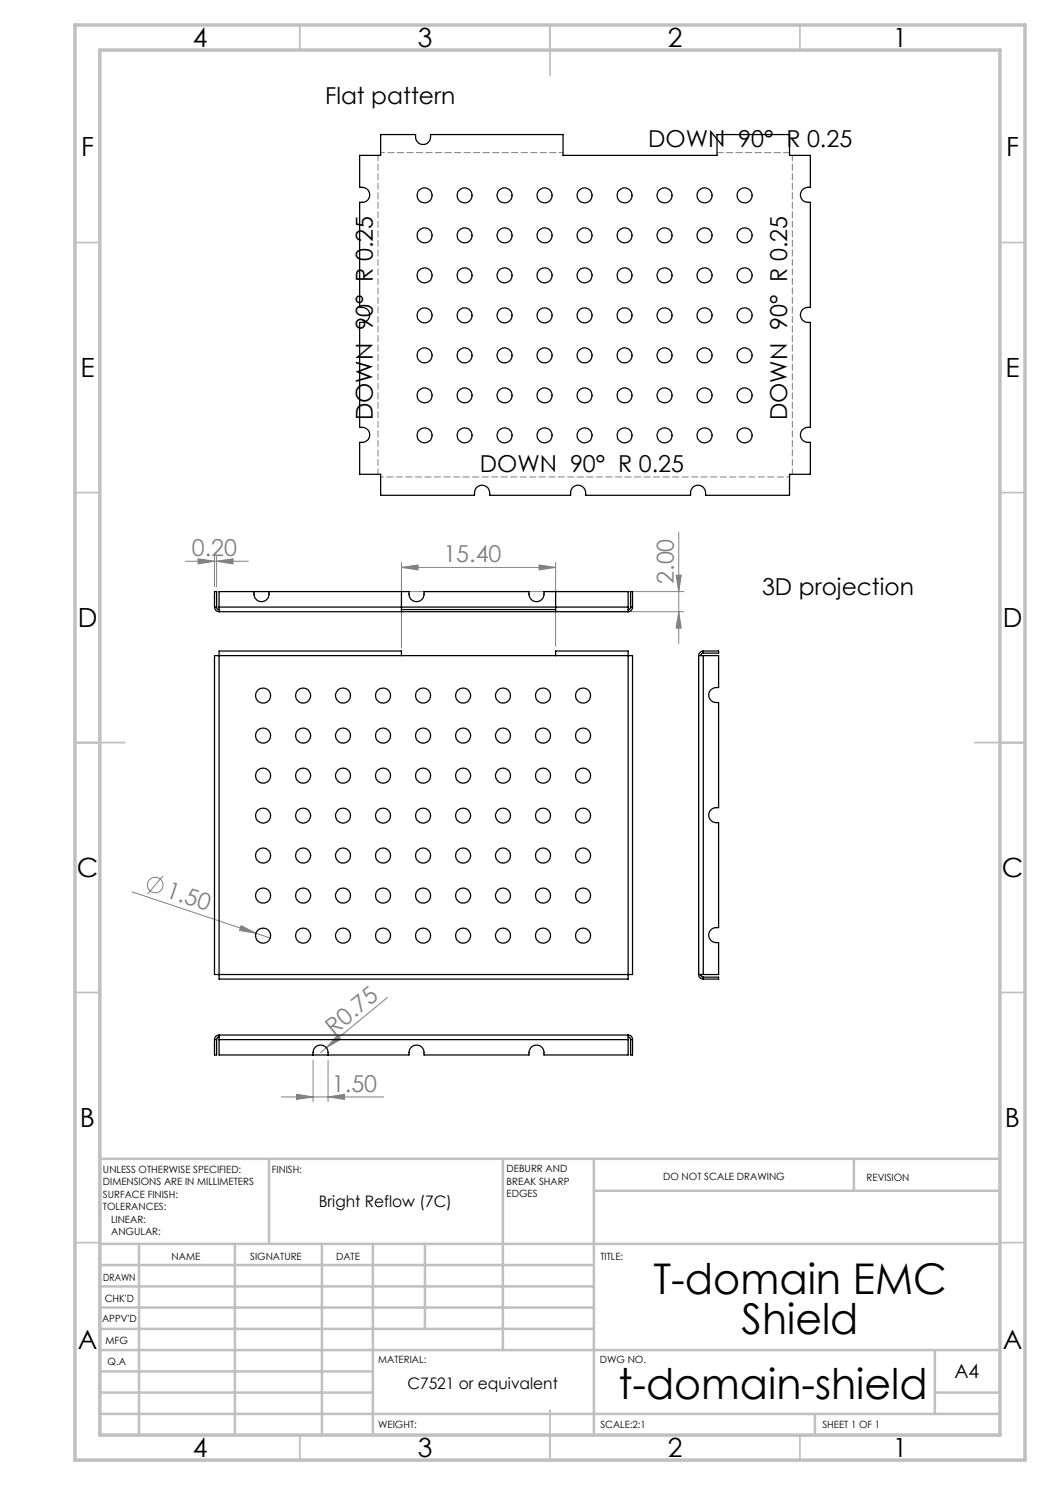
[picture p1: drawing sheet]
<svg xmlns="http://www.w3.org/2000/svg" width="210mm" height="297mm" viewBox="0 0 210 297" stroke-linecap="round" stroke-linejoin="round" font-family="sans-serif">
<g fill="none" stroke="#808080" stroke-width=".2">
<path d="M37.1 112.3h12.6M39.6 111.8l3.3 .5-3.3 .5zM42.9 111.3v6M43.3 112.3l3.3-.5v1zM43.3 111.3v6M80.3 113.5l3.3-.5v1zM80.3 112.5v17.1M80.3 113.5h30.8M81.3 118.3h55.4M107.8 113l3.3 .5-3.3 .5zM111.1 112.5v16.7M135.2 115h1l-.5 3.3z"/>
<path d="M135.7 106.5v22.2M112.1 122.3h24.6M135.7 122.3l.5 3.3h-1zM26.4 178.4l24.8 8.3M32.6 175.2l-3.1 3.6M48.2 185.1l3 1.6-3.3-.6zM51.2 186.7l2.8 .9M77.5 199.5l-12.2 10M56.3 219.4h20.4M59.3 218.9l3.3 .5-3.3 .5zM62.6 212v8.4M65.3 209.5l-1.2 1"/>
<path d="M65.6 219.4l3.3-.5v1zM65.6 212v8.4M67.5 207.1l.7 .8-2.9 1.6z"/>
<circle cx="31.1" cy="177" r="1.56"/>
</g>
<path d="M75.6 31.1v63.8M158.5 94.9v-63.8" fill="none" stroke="#808080" stroke-width=".2" stroke-dasharray="1.3 .6" stroke-dashoffset=".2"/>
<path d="M76.1 95.4h81.8" fill="none" stroke="#808080" stroke-width=".2" stroke-dasharray="1.3 .6" stroke-dashoffset=".7"/>
<path d="M157.9 30.5h-14.5" fill="none" stroke="#808080" stroke-width=".2" stroke-dasharray="1.3 .6" stroke-dashoffset=".1"/>
<path d="M112.6 30.5h-36.5" fill="none" stroke="#808080" stroke-width=".2" stroke-dasharray="1.3 .6" stroke-dashoffset=".5"/>
<g fill="none" stroke="#c0c0c0" stroke-width=".35">
<path d="M60 5v5M110 5v10M160 5v5M15 48.5h5M200 48.5h5M15 98.5h5M200 98.5h5M15 148.5h10M195 148.5h10M15 198.5h5M200 198.5h5M15 248.5h5"/>
<path d="M200 248.5h5M60 287v5M110 282v10M160 287v5"/>
</g>
<g fill="none" stroke="#c0c0c0" stroke-width=".5">
<path d="M53.8 231.8v17M100.6 231.8v38.2M118.8 231.8v55.2M118.8 238.2h81.2M170.8 231.8v6.4M200 231.8h-180v55.2M20 248.8h180M20 257.3h98.8M20 253h98.8M27.8 248.8v38.2M47 248.8v38.2M64.4 248.8v38.2"/>
<path d="M74.6 248.8v38.2M85 248.8v17M20 265.8h98.8M20 261.5h98.8M20 278.5h54.6M20 274.3h54.6M20 270h180M187 278.5h13M187 270v12.8M20 282.8h180M163 282.8v4.2"/>
</g>
<path d="M15 5h190v287h-190zM20 10h180v277h-180z" fill="none" stroke="#c0c0c0" stroke-width=".7"/>
<g fill="#808080">
<path d="M48.2 185.1l3 1.6-3.3-.6z"/>
<path d="M67.5 207.1l.7 .8-2.9 1.6z"/>
<path d="M80.3 113.5l3.3-.5v1zM107.8 113l3.3 .5-3.3 .5z"/>
<path d="M39.6 111.8l3.3 .5-3.3 .5zM43.3 112.3l3.3-.5v1z"/>
<path d="M135.7 122.3l.5 3.3h-1zM135.2 115h1l-.5 3.3z"/>
<path d="M59.3 218.9l3.3 .5-3.3 .5zM65.6 219.4l3.3-.5v1z"/>
</g>
<g fill="none" stroke="#000" stroke-width=".25">
<path d="M71.9 31.1h4.2v-4.2h7a1.56 1.56 0 0 0 1.5 2 1.56 1.56 0 0 0 1.5-2h26.5v4.2h30.8v-4.2h14.5v4.2h4.2v6.4a1.56 1.56 0 0 0-2 1.5 1.56 1.56 0 0 0 2 1.5v21a1.56 1.56 0 0 0-2 1.5 1.56 1.56 0 0 0 2 1.5v21a1.56 1.56 0 0 0-2 1.5 1.56 1.56 0 0 0 2 1.5v6.4h-4.2v4.2h-16.8a1.57 1.57 0 0 0-1.5-2.1 1.57 1.57 0 0 0-1.5 2.1h-21a1.57 1.57 0 0 0-1.5-2.1 1.57 1.57 0 0 0-1.5 2.1h-16.2a1.58 1.58 0 0 0-1.5-2.1 1.58 1.58 0 0 0-1.5 2.1h-18.8v-4.2h-4.2v-6.4a1.57 1.57 0 0 0 2.1-1.5 1.57 1.57 0 0 0-2.1-1.5v-21a1.57 1.57 0 0 0 2.1-1.5 1.57 1.57 0 0 0-2.1-1.5v-21a1.57 1.57 0 0 0 2.1-1.5 1.57 1.57 0 0 0-2.1-1.5zM50.8 118.3a1.56 1.56 0 0 0 1.5 2 1.56 1.56 0 0 0 1.5-2M80.3 118.3v4M111.1 118.3v4M42.9 121.4a.97 .97 0 0 0 .9 .9M42.9 121.4v-3.1h.4v3.1M42.9 121.4h.4M43.3 121.4l.2 .4 .3 .1M43.8 131.1v-.9h36.5v.9M43.8 131.1h-.9v63.8h.9M43.8 121.4v.9M43.8 121.4v-3.1h38a1.56 1.56 0 0 0 1.5 2 1.56 1.56 0 0 0 1.5-2h21a1.56 1.56 0 0 0 1.5 2 1.56 1.56 0 0 0 1.5-2h16.8v3.1"/>
<path d="M43.8 131.1h81.8M43.8 131.1v63.8M43.8 121.4h81.8M43.8 122.3h81.8M80.3 121.9h30.8M111.1 131.1v-.9h14.5v.9M125.6 131.1h.9v63.8h-.9M125.6 121.4v.9M125.6 131.1v63.8M126.1 121.4l-.1 .4-.4 .1M126.1 121.4v-3.1h.4v3.1M126.1 121.4h.4"/>
<path d="M126.5 121.4a.9 .9 0 0 1-.9 .9M139.7 131.1h1M139.7 131.1v63.8M140.7 131.1h3v6.4a1.56 1.56 0 0 0-2 1.5 1.56 1.56 0 0 0 2 1.5v21a1.56 1.56 0 0 0-2 1.5 1.56 1.56 0 0 0 2 1.5v21a1.56 1.56 0 0 0-2 1.5 1.56 1.56 0 0 0 2 1.5v6.4h-3M140.7 130.2a.97 .97 0 0 0-1 .9M140.7 130.6l-.3 .1-.3 .4M140.7 130.2h3v.4h-3M140.7 130.2v.4M140.7 131.1v63.8M43.8 194.9v.9h81.8v-.9M43.8 194.9h81.8M139.7 194.9h1"/>
<path d="M139.7 194.9a.97 .97 0 0 0 1 .9M140.1 194.9l.1 .2 .5 .3M140.7 195.4h3v.4h-3M140.7 195.4v.4M42.9 207.9v3.1h.4v-3.1M42.9 207.9h.4M43.8 207.9v3.1h38a1.56 1.56 0 0 1 1.5-2 1.56 1.56 0 0 1 1.5 2h21a1.56 1.56 0 0 1 1.5-2 1.56 1.56 0 0 1 1.5 2h16.8v-3.1M43.8 207v.9M43.8 207a.9 .9 0 0 0-.9 .9M43.8 207.4a.49 .49 0 0 0-.5 .5M43.8 207.9h81.8M43.8 207h81.8"/>
<path d="M62.6 211a1.56 1.56 0 0 1 1.5-2 1.56 1.56 0 0 1 1.5 2M125.6 207v.9M125.6 207a.85 .85 0 0 1 .9 .9M125.6 207.4a.49 .49 0 0 1 .5 .5M126.1 207.9v3.1h.4v-3.1M126.1 207.9h.4"/>
<circle cx="84.9" cy="39.1" r="1.51"/>
<circle cx="92.9" cy="39.1" r="1.49"/>
<circle cx="100.9" cy="39.1" r="1.51"/>
<circle cx="108.9" cy="39.1" r="1.51"/>
<circle cx="116.9" cy="39.1" r="1.51"/>
<circle cx="124.9" cy="39.1" r="1.49"/>
<circle cx="132.9" cy="39.1" r="1.51"/>
<circle cx="140.9" cy="39.1" r="1.51"/>
<circle cx="148.9" cy="39.1" r="1.51"/>
<circle cx="84.9" cy="55.1" r="1.51"/>
<circle cx="84.9" cy="47.1" r="1.5"/>
<circle cx="92.9" cy="55.1" r="1.49"/>
<circle cx="92.9" cy="47.1" r="1.48"/>
<circle cx="100.9" cy="55.1" r="1.51"/>
<circle cx="100.9" cy="47.1" r="1.5"/>
<circle cx="108.9" cy="55.1" r="1.51"/>
<circle cx="108.9" cy="47.1" r="1.5"/>
<circle cx="116.9" cy="55.1" r="1.51"/>
<circle cx="116.9" cy="47.1" r="1.5"/>
<circle cx="124.9" cy="55.1" r="1.49"/>
<circle cx="124.9" cy="47.1" r="1.48"/>
<circle cx="132.9" cy="55.1" r="1.51"/>
<circle cx="132.9" cy="47.1" r="1.5"/>
<circle cx="140.9" cy="55.1" r="1.51"/>
<circle cx="140.9" cy="47.1" r="1.5"/>
<circle cx="148.9" cy="55.1" r="1.51"/>
<circle cx="148.9" cy="47.1" r="1.5"/>
<circle cx="84.9" cy="63.1" r="1.51"/>
<circle cx="84.9" cy="71.1" r="1.51"/>
<circle cx="84.9" cy="79.1" r="1.5"/>
<circle cx="92.9" cy="63.1" r="1.49"/>
<circle cx="92.9" cy="71.1" r="1.49"/>
<circle cx="92.9" cy="79.1" r="1.48"/>
<circle cx="100.9" cy="63.1" r="1.51"/>
<circle cx="100.9" cy="71.1" r="1.51"/>
<circle cx="100.9" cy="79.1" r="1.5"/>
<circle cx="108.9" cy="71.1" r="1.51"/>
<circle cx="108.9" cy="63.1" r="1.51"/>
<circle cx="108.9" cy="79.1" r="1.5"/>
<circle cx="116.9" cy="63.1" r="1.51"/>
<circle cx="116.9" cy="71.1" r="1.51"/>
<circle cx="116.9" cy="79.1" r="1.5"/>
<circle cx="124.9" cy="63.1" r="1.49"/>
<circle cx="124.9" cy="71.1" r="1.49"/>
<circle cx="124.9" cy="79.1" r="1.48"/>
<circle cx="132.9" cy="63.1" r="1.51"/>
<circle cx="132.9" cy="71.1" r="1.51"/>
<circle cx="132.9" cy="79.1" r="1.5"/>
<circle cx="140.9" cy="63.1" r="1.51"/>
<circle cx="140.9" cy="71.1" r="1.51"/>
<circle cx="140.9" cy="79.1" r="1.5"/>
<circle cx="148.9" cy="63.1" r="1.51"/>
<circle cx="148.9" cy="71.1" r="1.51"/>
<circle cx="148.9" cy="79.1" r="1.5"/>
<circle cx="84.9" cy="87.1" r="1.5"/>
<circle cx="92.9" cy="87.1" r="1.48"/>
<circle cx="100.9" cy="87.1" r="1.5"/>
<circle cx="108.9" cy="87.1" r="1.5"/>
<circle cx="116.9" cy="87.1" r="1.5"/>
<circle cx="124.9" cy="87.1" r="1.48"/>
<circle cx="132.9" cy="87.1" r="1.5"/>
<circle cx="140.9" cy="87.1" r="1.5"/>
<circle cx="148.9" cy="87.1" r="1.5"/>
<circle cx="52.6" cy="139.1" r="1.5"/>
<circle cx="60.6" cy="139.1" r="1.5"/>
<circle cx="68.6" cy="139.1" r="1.5"/>
<circle cx="76.6" cy="139.1" r="1.5"/>
<circle cx="84.6" cy="139.1" r="1.5"/>
<circle cx="92.6" cy="139.1" r="1.5"/>
<circle cx="100.6" cy="139.1" r="1.5"/>
<circle cx="108.6" cy="139.1" r="1.5"/>
<circle cx="116.6" cy="139.1" r="1.5"/>
<circle cx="52.6" cy="155.1" r="1.5"/>
<circle cx="52.6" cy="147.1" r="1.5"/>
<circle cx="60.6" cy="155.1" r="1.5"/>
<circle cx="60.6" cy="147.1" r="1.5"/>
<circle cx="68.6" cy="155.1" r="1.5"/>
<circle cx="68.6" cy="147.1" r="1.5"/>
<circle cx="76.6" cy="155.1" r="1.5"/>
<circle cx="76.6" cy="147.1" r="1.5"/>
<circle cx="84.6" cy="155.1" r="1.5"/>
<circle cx="84.6" cy="147.1" r="1.5"/>
<circle cx="92.6" cy="155.1" r="1.5"/>
<circle cx="92.6" cy="147.1" r="1.5"/>
<circle cx="100.6" cy="155.1" r="1.5"/>
<circle cx="100.6" cy="147.1" r="1.5"/>
<circle cx="108.6" cy="155.1" r="1.5"/>
<circle cx="108.6" cy="147.1" r="1.5"/>
<circle cx="116.6" cy="155.1" r="1.5"/>
<circle cx="116.6" cy="147.1" r="1.5"/>
<circle cx="52.6" cy="171.1" r="1.5"/>
<circle cx="52.6" cy="179.1" r="1.5"/>
<circle cx="52.6" cy="163.1" r="1.49"/>
<circle cx="60.6" cy="171.1" r="1.5"/>
<circle cx="60.6" cy="179.1" r="1.5"/>
<circle cx="60.6" cy="163.1" r="1.49"/>
<circle cx="68.6" cy="171.1" r="1.5"/>
<circle cx="68.6" cy="179.1" r="1.5"/>
<circle cx="68.6" cy="163.1" r="1.49"/>
<circle cx="76.6" cy="171.1" r="1.5"/>
<circle cx="76.6" cy="179.1" r="1.5"/>
<circle cx="76.6" cy="163.1" r="1.49"/>
<circle cx="84.6" cy="171.1" r="1.5"/>
<circle cx="84.6" cy="179.1" r="1.5"/>
<circle cx="84.6" cy="163.1" r="1.49"/>
<circle cx="92.6" cy="171.1" r="1.5"/>
<circle cx="92.6" cy="179.1" r="1.5"/>
<circle cx="92.6" cy="163.1" r="1.49"/>
<circle cx="100.6" cy="171.1" r="1.5"/>
<circle cx="100.6" cy="179.1" r="1.5"/>
<circle cx="100.6" cy="163.1" r="1.49"/>
<circle cx="108.6" cy="171.1" r="1.5"/>
<circle cx="108.6" cy="179.1" r="1.5"/>
<circle cx="108.6" cy="163.1" r="1.49"/>
<circle cx="116.6" cy="171.1" r="1.5"/>
<circle cx="116.6" cy="179.1" r="1.5"/>
<circle cx="116.6" cy="163.1" r="1.49"/>
<circle cx="52.6" cy="187.1" r="1.5"/>
<circle cx="60.6" cy="187.1" r="1.5"/>
<circle cx="68.6" cy="187.1" r="1.5"/>
<circle cx="76.6" cy="187.1" r="1.5"/>
<circle cx="84.6" cy="187.1" r="1.5"/>
<circle cx="92.6" cy="187.1" r="1.5"/>
<circle cx="100.6" cy="187.1" r="1.5"/>
<circle cx="108.6" cy="187.1" r="1.5"/>
<circle cx="116.6" cy="187.1" r="1.5"/>
</g>
<g font-size="8.5">
<text x="130.7" y="258.8">T-domain EMC</text>
<text x="148.3" y="266.9">Shield</text>
<text x="123.7" y="279.7">t-domain-shield</text>
</g>
<g font-size="5.3">
<text x="38.5" y="9.5">4</text>
<text x="83.5" y="9.5">3</text>
<text x="133.6" y="9.5">2</text>
<text x="178.6" y="9.5">1</text>
<text x="16.2" y="31.2">F</text>
<text x="201.2" y="31.2">F</text>
<text x="16.1" y="75.5">E</text>
<text x="201.1" y="75.5">E</text>
<text x="15.5" y="125.5">D</text>
<text x="200.5" y="125.5">D</text>
<text x="15.4" y="175.5">C</text>
<text x="200.4" y="175.5">C</text>
<text x="16" y="225.5">B</text>
<text x="201" y="225.5">B</text>
<text x="15.5" y="269.7">A</text>
<text x="200.5" y="269.7">A</text>
<text x="38.5" y="291.5">4</text>
<text x="83.5" y="291.5">3</text>
<text x="133.6" y="291.5">2</text>
<text x="178.6" y="291.5">1</text>
</g>
<g font-size="4.7">
<text x="65" y="20.9">Flat pattern</text>
<text x="129.6" y="29.5">DOWN 90° R 0.25</text>
<text x="74.6" y="84" transform="rotate(-90 74.6 84)">DOWN 90° R 0.25</text>
<text x="157.5" y="84" transform="rotate(-90 157.5 84)">DOWN 90° R 0.25</text>
<text x="96" y="94.4">DOWN 90° R 0.25</text>
<text x="152.4" y="118.9">3D projection</text>
</g>
<g font-size="4.7" fill="#808080">
<text x="38.4" y="111.2">0.20</text>
<text x="88.7" y="112.5">15.40</text>
<text x="134.7" y="116.8" transform="rotate(-90 134.7 116.8)">2.00</text>
<text x="33" y="179.4" transform="rotate(18 33 179.4)">1.50</text>
<text x="66.8" y="207.1" transform="rotate(-39 66.8 207.1)">R0.75</text>
<text x="66.4" y="218.3">1.50</text>
</g>
<text font-size="3.9" x="190.9" y="275.5">A4</text>
<g font-size="3.2">
<text x="63.8" y="241.4">Bright Reflow (7C)</text>
<text x="81.5" y="277.9">C7521 or equivalent</text>
</g>
<g font-size="2">
<text x="20.6" y="234.6">UNLESS OTHERWISE SPECIFIED:</text>
<text x="20.6" y="237.1">DIMENSIONS ARE IN MILLIMETERS</text>
<text x="20.6" y="239.6">SURFACE FINISH:</text>
<text x="54.4" y="234.6">FINISH:</text>
<text x="101.3" y="234.5">DEBURR AND</text>
<text x="101.3" y="237">BREAK SHARP</text>
<text x="101.3" y="239.5">EDGES</text>
<text x="132.6" y="236">DO NOT SCALE DRAWING</text>
<text x="173.3" y="236.2">REVISION</text>
<text x="20.6" y="242.1">TOLERANCES:</text>
<text x="22.2" y="244.6">LINEAR:</text>
<text x="22.2" y="247.1">ANGULAR:</text>
<text x="34.3" y="252">NAME</text>
<text x="50" y="251.9">SIGNATURE</text>
<text x="67.2" y="251.9">DATE</text>
<text x="120.1" y="251.9">TITLE:</text>
<text x="20.6" y="256.1">DRAWN</text>
<text x="20.9" y="260.3">CHK'D</text>
<text x="20.4" y="264.4">APPV'D</text>
<text x="21.1" y="268.8">MFG</text>
<text x="21.5" y="273">Q.A</text>
<text x="75.6" y="272.5">MATERIAL:</text>
<text x="120" y="272.5">DWG NO.</text>
<text x="75.6" y="285.5">WEIGHT:</text>
<text x="120.1" y="285.6">SCALE:2:1</text>
<text x="164.5" y="285.6">SHEET 1 OF 1</text>
</g>
</svg>
